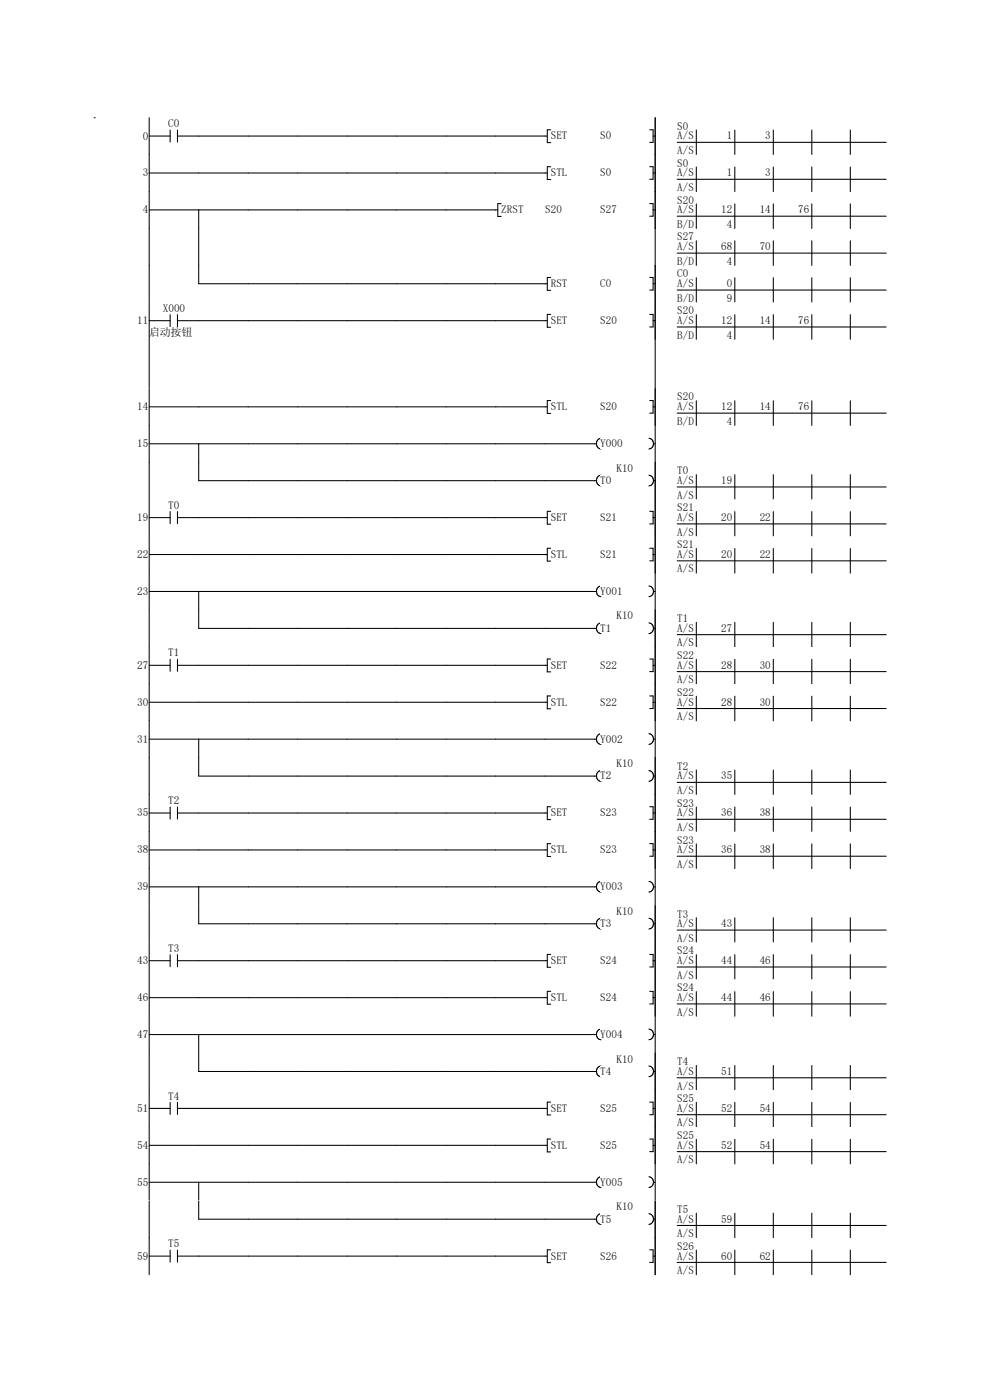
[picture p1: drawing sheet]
<svg xmlns="http://www.w3.org/2000/svg" width="210mm" height="297mm" viewBox="0 0 210 297" stroke-linecap="round" stroke-linejoin="round" font-family="sans-serif">
<path d="M31.6 28.9h4.5M31.6 25v7.8M36.1 27.6v2.5M37.7 28.9h78.4M37.7 27.6v2.5M116.8 27.5h-.7v2.8h.7" fill="none" stroke="#070000" stroke-width=".22"/>
<g fill="#fff">
<path d="M116.8 27.6h3.6v2.3h-3.6z"/>
<path d="M127.3 27.6h2.5v2.3h-2.5z"/>
</g>
<path d="M137.8 27.5h.7v2.7h-.7M138.5 28.9h.5M139 25v7.8M143.7 30.2h44.3M147.7 27.6v5.2M155.9 27.6v5.2M164 27.6v5.2M172.2 27.6v5.2M180.4 27.6v5.2" fill="none" stroke="#070000" stroke-width=".22"/>
<g fill="#fff">
<path d="M143.7 25.5h2.4v2.4h-2.4z"/>
<path d="M143.7 27.6h3.6v2.3h-3.6z"/>
<path d="M143.7 30.7h3.6v2.3h-3.6z"/>
<path d="M148.3 27.6h7.1v2.3h-7.1z"/>
<path d="M156.4 27.6h7.2v2.3h-7.2z"/>
</g>
<path d="M139 25v7.8" fill="none" stroke="#070000" stroke-width=".22"/>
<g fill="#fff">
<path d="M20 32.9h119v7.8h-119z" fill-rule="evenodd"/>
<path d="M139 32.9h49v7.8h-49zM30.3 35.4h1.2v2.4h-1.2z" fill-rule="evenodd"/>
</g>
<path d="M31.6 36.7h84.5M31.6 32.8v7.8M116.8 35.4h-.7v2.7h.7" fill="none" stroke="#070000" stroke-width=".22"/>
<g fill="#fff">
<path d="M116.8 35.4h3.6v2.4h-3.6z"/>
<path d="M127.3 35.4h2.5v2.4h-2.5z"/>
</g>
<path d="M137.8 35.4h.7v2.6h-.7M138.5 36.7h.5M139 32.8v7.8M143.7 38h44.3M147.7 35.4v5.2M155.9 35.4v5.2M164 35.4v5.2M172.2 35.4v5.2M180.4 35.4v5.2" fill="none" stroke="#070000" stroke-width=".22"/>
<g fill="#fff">
<path d="M143.7 33.4h2.4v2.3h-2.4z"/>
<path d="M143.7 35.4h3.6v2.4h-3.6z"/>
<path d="M143.7 38.5h3.6v2.4h-3.6z"/>
<path d="M148.3 35.4h7.1v2.4h-7.1z"/>
<path d="M156.4 35.4h7.2v2.4h-7.2z"/>
</g>
<path d="M139 32.8v7.8" fill="none" stroke="#070000" stroke-width=".22"/>
<path d="M20 40.7h168v7.8h-168z" fill-rule="evenodd" fill="#fff"/>
<path d="M30.3 43.3h1.2v2.3h-1.2z" fill="#fff"/>
<path d="M31.6 44.5h74M31.6 40.6v7.9M42.2 44.5v4M106.3 43.2h-.7v2.7h.7" fill="none" stroke="#070000" stroke-width=".22"/>
<g fill="#fff">
<path d="M106.3 43.3h4.8v2.3h-4.8z"/>
<path d="M115.7 43.3h3.6v2.3h-3.6z"/>
<path d="M127.3 43.3h3.6v2.3h-3.6z"/>
</g>
<path d="M137.8 43.2h.7v2.7h-.7M138.5 44.5h.5M139 40.6v7.9M143.7 45.9h44.3M147.7 43.3v5.2M155.9 43.3v5.2M164 43.3v5.2M172.2 43.3v5.2M180.4 43.3v5.2" fill="none" stroke="#070000" stroke-width=".22"/>
<g fill="#fff">
<path d="M143.7 41.2h3.6v2.3h-3.6z"/>
<path d="M143.7 43.3h3.6v2.3h-3.6z"/>
<path d="M143.7 46.4h3.6v2.3h-3.6z"/>
<path d="M148.3 43.3h7.1v2.3h-7.1z"/>
<path d="M156.4 43.3h7.2v2.3h-7.2z"/>
<path d="M164.6 43.3h7.1v2.3h-7.1z"/>
<path d="M148.3 46.4h7.1v2.3h-7.1z"/>
</g>
<path d="M139 40.6v7.9" fill="none" stroke="#070000" stroke-width=".22"/>
<path d="M139 48.5h44.3v7.8h-44.3z" fill="#fff"/>
<path d="M143.7 53.7h44.3M147.7 51.1v5.2M155.9 51.1v5.2M164 51.1v5.2M172.2 51.1v5.2M180.4 51.1v5.2" fill="none" stroke="#070000" stroke-width=".22"/>
<g fill="#fff">
<path d="M143.7 49h3.6v2.4h-3.6z"/>
<path d="M143.7 51.1h3.6v2.3h-3.6z"/>
<path d="M143.7 54.2h3.6v2.3h-3.6z"/>
<path d="M148.3 51.1h7.1v2.3h-7.1z"/>
<path d="M156.4 51.1h7.2v2.3h-7.2z"/>
<path d="M148.3 54.2h7.1v2.3h-7.1z"/>
</g>
<path d="M20 25h.1M31.6 48.5v7.8M42.2 48.5v7.8M139 48.5v7.8" fill="none" stroke="#070000" stroke-width=".22"/>
<path d="M20 56.3h119v7.9h-119z" fill-rule="evenodd" fill="#fff"/>
<path d="M139 56.3h49v7.9h-49z" fill="#fff"/>
<path d="M31.6 56.3v7.8M42.2 56.3v3.9h73.9M116.8 58.9h-.7v2.7h.7" fill="none" stroke="#070000" stroke-width=".22"/>
<g fill="#fff">
<path d="M116.8 58.9h3.6v2.4h-3.6z"/>
<path d="M127.3 58.9h2.5v2.4h-2.5z"/>
</g>
<path d="M137.8 58.9h.7v2.6h-.7M139 56.3v7.8M147.7 58.9v5.2M155.9 58.9v5.2M164 58.9v5.2M172.2 58.9v5.2M180.4 58.9v5.2M138.5 60.2h.5M143.7 61.5h44.3" fill="none" stroke="#070000" stroke-width=".22"/>
<g fill="#fff">
<path d="M143.7 56.9h2.4v2.3h-2.4z"/>
<path d="M143.7 58.9h3.6v2.4h-3.6z"/>
<path d="M143.7 62h3.6v2.3h-3.6z"/>
<path d="M148.3 58.9h7.1v2.4h-7.1z"/>
<path d="M148.3 62h7.1v2.3h-7.1z"/>
</g>
<path d="M139 56.3v7.8" fill="none" stroke="#070000" stroke-width=".22"/>
<g fill="#fff">
<path d="M20 64.2h119v18.2h-119z" fill-rule="evenodd"/>
<path d="M139 64.2h49v7.8h-49zM29.1 66.8h2.4v2.3h-2.4z" fill-rule="evenodd"/>
</g>
<path d="M34.5 64.1h4.8v2.4h-4.8z" fill="#fff"/>
<path d="M31.6 68h4.5M36.1 66.8v2.5M37.7 68h4.5M37.7 66.8v2.5" fill="none" stroke="#070000" stroke-width=".22"/>
<path d="M31.7 69.4h9.2v2.3h-9.2z" fill="#fff"/>
<path d="M31.6 64.1v18.3M42.2 68h73.9M116.8 66.7h-.7v2.7h.7" fill="none" stroke="#070000" stroke-width=".22"/>
<g fill="#fff">
<path d="M116.8 66.8h3.6v2.3h-3.6z"/>
<path d="M127.3 66.8h3.6v2.3h-3.6z"/>
</g>
<path d="M137.8 66.7h.7v2.7h-.7M138.5 68h.5M139 64.1v18.3M143.7 69.4h44.3M147.7 66.8v5.2M155.9 66.8v5.2M164 66.8v5.2M172.2 66.8v5.2M180.4 66.8v5.2" fill="none" stroke="#070000" stroke-width=".22"/>
<g fill="#fff">
<path d="M143.7 64.7h3.6v2.3h-3.6z"/>
<path d="M143.7 66.8h3.6v2.3h-3.6z"/>
<path d="M143.7 69.8h3.6v2.4h-3.6z"/>
<path d="M148.3 66.8h7.1v2.3h-7.1z"/>
<path d="M156.4 66.8h7.2v2.3h-7.2z"/>
<path d="M164.6 66.8h7.1v2.3h-7.1z"/>
<path d="M148.3 69.8h7.1v2.4h-7.1z"/>
</g>
<path d="M139 64.1v7.9" fill="none" stroke="#070000" stroke-width=".22"/>
<g fill="#fff">
<path d="M20 82.4h119v7.9h-119z" fill-rule="evenodd"/>
<path d="M139 82.4h49v7.9h-49zM29.1 85h2.4v2.4h-2.4z" fill-rule="evenodd"/>
</g>
<path d="M31.6 86.3h84.5M31.6 82.4v7.9M116.8 85h-.7v2.7h.7" fill="none" stroke="#070000" stroke-width=".22"/>
<g fill="#fff">
<path d="M116.8 85h3.6v2.4h-3.6z"/>
<path d="M127.3 85h3.6v2.4h-3.6z"/>
</g>
<path d="M137.8 85h.7v2.6h-.7M138.5 86.3h.5M139 82.4v7.9M143.7 87.6h44.3M147.7 85v5.3M155.9 85v5.3M164 85v5.3M172.2 85v5.3M180.4 85v5.3" fill="none" stroke="#070000" stroke-width=".22"/>
<g fill="#fff">
<path d="M143.7 83h3.6v2.3h-3.6z"/>
<path d="M143.7 85h3.6v2.4h-3.6z"/>
<path d="M143.7 88.1h3.6v2.4h-3.6z"/>
<path d="M148.3 85h7.1v2.4h-7.1z"/>
<path d="M156.4 85h7.2v2.4h-7.2z"/>
<path d="M164.6 85h7.1v2.4h-7.1z"/>
<path d="M148.3 88.1h7.1v2.4h-7.1z"/>
</g>
<path d="M139 82.4v7.9" fill="none" stroke="#070000" stroke-width=".22"/>
<g fill="#fff">
<path d="M20 90.3h106.2v7.8h-106.2z" fill-rule="evenodd"/>
<path d="M126.2 90.3h12.8v7.8h-12.8zM29.1 92.9h2.4v2.3h-2.4z" fill-rule="evenodd"/>
</g>
<path d="M31.6 94.1h94.9M31.6 90.3v7.8M42.2 94.1v4M127.5 93a1.16 1.16 0 0 0-1 1.1 1.16 1.16 0 0 0 1 1.2" fill="none" stroke="#070000" stroke-width=".22"/>
<path d="M127.3 92.9h4.8v2.3h-4.8z" fill="#fff"/>
<path d="M137.7 93a1.15 1.15 0 0 1 1 1.1 1.15 1.15 0 0 1-1 1.2M138.6 94.1h.4M139 90.3v7.8" fill="none" stroke="#070000" stroke-width=".22"/>
<path d="M20 98.1h168v7.9h-168z" fill-rule="evenodd" fill="#fff"/>
<path d="M31.6 98.1v7.8M42.2 98.1v3.9h84.3M127.5 100.8a1.16 1.16 0 0 0-1 1.2 1.16 1.16 0 0 0 1 1.1" fill="none" stroke="#070000" stroke-width=".22"/>
<g fill="#fff">
<path d="M130.8 98.1h3.5v2.3h-3.5z"/>
<path d="M127.3 100.7h2.4v2.3h-2.4z"/>
</g>
<path d="M139 98.1v7.8M137.7 100.8a1.15 1.15 0 0 1 1 1.2 1.15 1.15 0 0 1-1 1.1M138.6 102h.4M143.7 103.3h44.3M147.7 100.7v5.2M155.9 100.7v5.2M164 100.7v5.2M172.2 100.7v5.2M180.4 100.7v5.2" fill="none" stroke="#070000" stroke-width=".22"/>
<g fill="#fff">
<path d="M143.7 98.6h2.4v2.4h-2.4z"/>
<path d="M143.7 100.7h3.6v2.3h-3.6z"/>
<path d="M143.7 103.8h3.6v2.3h-3.6z"/>
<path d="M148.3 100.7h7.1v2.3h-7.1z"/>
</g>
<path d="M139 98.1v7.8" fill="none" stroke="#070000" stroke-width=".22"/>
<g fill="#fff">
<path d="M20 106h119v7.8h-119z" fill-rule="evenodd"/>
<path d="M139 106h49v7.8h-49zM29.1 108.5h2.4v2.4h-2.4z" fill-rule="evenodd"/>
</g>
<path d="M35.7 105.9h2.4v2.3h-2.4z" fill="#fff"/>
<path d="M31.6 109.8h4.5M31.6 105.9v7.9M36.1 108.5v2.6M37.7 109.8h78.4M37.7 108.5v2.6M116.8 108.5h-.7v2.7h.7" fill="none" stroke="#070000" stroke-width=".22"/>
<g fill="#fff">
<path d="M116.8 108.5h3.6v2.4h-3.6z"/>
<path d="M127.3 108.5h3.6v2.4h-3.6z"/>
</g>
<path d="M137.8 108.5h.7v2.6h-.7M138.5 109.8h.5M139 105.9v7.9M143.7 111.1h44.3M147.7 108.5v5.3M155.9 108.5v5.3M164 108.5v5.3M172.2 108.5v5.3M180.4 108.5v5.3" fill="none" stroke="#070000" stroke-width=".22"/>
<g fill="#fff">
<path d="M143.7 106.5h3.6v2.3h-3.6z"/>
<path d="M143.7 108.5h3.6v2.4h-3.6z"/>
<path d="M143.7 111.6h3.6v2.4h-3.6z"/>
<path d="M148.3 108.5h7.1v2.4h-7.1z"/>
<path d="M156.4 108.5h7.2v2.4h-7.2z"/>
</g>
<path d="M139 105.9v7.9" fill="none" stroke="#070000" stroke-width=".22"/>
<g fill="#fff">
<path d="M20 113.8h119v7.8h-119z" fill-rule="evenodd"/>
<path d="M139 113.8h49v7.8h-49zM29.1 116.4h2.4v2.3h-2.4z" fill-rule="evenodd"/>
</g>
<path d="M31.6 117.6h84.5M31.6 113.8v7.8M116.8 116.3h-.7v2.7h.7" fill="none" stroke="#070000" stroke-width=".22"/>
<g fill="#fff">
<path d="M116.8 116.4h3.6v2.3h-3.6z"/>
<path d="M127.3 116.4h3.6v2.3h-3.6z"/>
</g>
<path d="M137.8 116.3h.7v2.7h-.7M138.5 117.6h.5M139 113.8v7.8M143.7 119h44.3M147.7 116.4v5.2M155.9 116.4v5.2M164 116.4v5.2M172.2 116.4v5.2M180.4 116.4v5.2" fill="none" stroke="#070000" stroke-width=".22"/>
<g fill="#fff">
<path d="M143.7 114.3h3.6v2.3h-3.6z"/>
<path d="M143.7 116.4h3.6v2.3h-3.6z"/>
<path d="M143.7 119.5h3.6v2.3h-3.6z"/>
<path d="M148.3 116.4h7.1v2.3h-7.1z"/>
<path d="M156.4 116.4h7.2v2.3h-7.2z"/>
</g>
<path d="M139 113.8v7.8" fill="none" stroke="#070000" stroke-width=".22"/>
<g fill="#fff">
<path d="M20 121.6h106.2v7.9h-106.2z" fill-rule="evenodd"/>
<path d="M126.2 121.6h12.8v7.9h-12.8zM29.1 124.2h2.4v2.3h-2.4z" fill-rule="evenodd"/>
</g>
<path d="M31.6 125.5h94.9M31.6 121.6v7.8M42.2 125.5v3.9M127.5 124.3a1.16 1.16 0 0 0-1 1.2 1.16 1.16 0 0 0 1 1.1" fill="none" stroke="#070000" stroke-width=".22"/>
<path d="M127.3 124.2h4.8v2.3h-4.8z" fill="#fff"/>
<path d="M137.7 124.3a1.15 1.15 0 0 1 1 1.2 1.15 1.15 0 0 1-1 1.1M138.6 125.5h.4M139 121.6v7.8" fill="none" stroke="#070000" stroke-width=".22"/>
<path d="M20 129.5h168v7.8h-168z" fill-rule="evenodd" fill="#fff"/>
<path d="M31.6 129.4v7.9M42.2 129.4v3.9h84.3M127.5 132.1a1.16 1.16 0 0 0-1 1.2 1.16 1.16 0 0 0 1 1.1" fill="none" stroke="#070000" stroke-width=".22"/>
<g fill="#fff">
<path d="M130.8 129.4h3.5v2.3h-3.5z"/>
<path d="M127.3 132h2.4v2.4h-2.4z"/>
</g>
<path d="M137.7 132.1a1.15 1.15 0 0 1 1 1.2 1.15 1.15 0 0 1-1 1.1M138.6 133.3h.4M139 129.4v7.9M143.7 134.6h44.3M147.7 132v5.3M155.9 132v5.3M164 132v5.3M172.2 132v5.3M180.4 132v5.3" fill="none" stroke="#070000" stroke-width=".22"/>
<g fill="#fff">
<path d="M143.7 130h2.4v2.3h-2.4z"/>
<path d="M143.7 132h3.6v2.4h-3.6z"/>
<path d="M143.7 135.1h3.6v2.4h-3.6z"/>
<path d="M148.3 132h7.1v2.4h-7.1z"/>
</g>
<path d="M139 129.4v7.9" fill="none" stroke="#070000" stroke-width=".22"/>
<g fill="#fff">
<path d="M20 137.3h119v7.8h-119z" fill-rule="evenodd"/>
<path d="M139 137.3h49v7.8h-49zM29.1 139.9h2.4v2.3h-2.4z" fill-rule="evenodd"/>
</g>
<path d="M35.7 137.2h2.4v2.4h-2.4z" fill="#fff"/>
<path d="M31.6 137.3v7.8M36.1 139.9v2.5M37.7 139.9v2.5M116.8 139.8h-.7v2.7h.7M31.6 141.1h4.5M37.7 141.1h78.4" fill="none" stroke="#070000" stroke-width=".22"/>
<g fill="#fff">
<path d="M116.8 139.9h3.6v2.3h-3.6z"/>
<path d="M127.3 139.9h3.6v2.3h-3.6z"/>
</g>
<path d="M137.8 139.8h.7v2.7h-.7M139 137.3v7.8M147.7 139.9v5.2M155.9 139.9v5.2M164 139.9v5.2M172.2 139.9v5.2M180.4 139.9v5.2M138.5 141.1h.5M143.7 142.5h44.3" fill="none" stroke="#070000" stroke-width=".22"/>
<g fill="#fff">
<path d="M143.7 137.8h3.6v2.3h-3.6z"/>
<path d="M143.7 139.9h3.6v2.3h-3.6z"/>
<path d="M143.7 143h3.6v2.3h-3.6z"/>
<path d="M148.3 139.9h7.1v2.3h-7.1z"/>
<path d="M156.4 139.9h7.2v2.3h-7.2z"/>
</g>
<path d="M139 137.3v7.8" fill="none" stroke="#070000" stroke-width=".22"/>
<g fill="#fff">
<path d="M20 145.1h119v7.9h-119z" fill-rule="evenodd"/>
<path d="M139 145.1h49v7.9h-49zM29.1 147.7h2.4v2.3h-2.4z" fill-rule="evenodd"/>
</g>
<path d="M31.6 149h84.5M31.6 145.1v7.8M116.8 147.6h-.7v2.8h.7" fill="none" stroke="#070000" stroke-width=".22"/>
<g fill="#fff">
<path d="M116.8 147.7h3.6v2.3h-3.6z"/>
<path d="M127.3 147.7h3.6v2.3h-3.6z"/>
</g>
<path d="M137.8 147.6h.7v2.7h-.7M138.5 149h.5M139 145.1v7.8M143.7 150.3h44.3M147.7 147.7v5.2M155.9 147.7v5.2M164 147.7v5.2M172.2 147.7v5.2M180.4 147.7v5.2" fill="none" stroke="#070000" stroke-width=".22"/>
<g fill="#fff">
<path d="M143.7 145.7h3.6v2.3h-3.6z"/>
<path d="M143.7 147.7h3.6v2.3h-3.6z"/>
<path d="M143.7 150.8h3.6v2.4h-3.6z"/>
<path d="M148.3 147.7h7.1v2.3h-7.1z"/>
<path d="M156.4 147.7h7.2v2.3h-7.2z"/>
</g>
<path d="M139 145.1v7.8" fill="none" stroke="#070000" stroke-width=".22"/>
<g fill="#fff">
<path d="M20 153h106.2v7.8h-106.2z" fill-rule="evenodd"/>
<path d="M126.2 153h12.8v7.8h-12.8zM29.1 155.5h2.4v2.4h-2.4z" fill-rule="evenodd"/>
</g>
<path d="M31.6 156.8h94.9M31.6 152.9v7.9M42.2 156.8v4M127.5 155.6a1.16 1.16 0 0 0-1 1.2 1.16 1.16 0 0 0 1 1.1" fill="none" stroke="#070000" stroke-width=".22"/>
<path d="M127.3 155.5h4.8v2.4h-4.8z" fill="#fff"/>
<path d="M137.7 155.6a1.15 1.15 0 0 1 1 1.2 1.15 1.15 0 0 1-1 1.1M138.6 156.8h.4M139 152.9v7.9" fill="none" stroke="#070000" stroke-width=".22"/>
<path d="M20 160.8h168v7.8h-168z" fill-rule="evenodd" fill="#fff"/>
<path d="M31.6 160.8v7.8M42.2 160.8v3.8h84.3M127.5 163.5a1.16 1.16 0 0 0-1 1.1 1.16 1.16 0 0 0 1 1.2" fill="none" stroke="#070000" stroke-width=".22"/>
<g fill="#fff">
<path d="M130.8 160.7h3.5v2.4h-3.5z"/>
<path d="M127.3 163.4h2.4v2.3h-2.4z"/>
</g>
<path d="M137.7 163.5a1.15 1.15 0 0 1 1 1.1 1.15 1.15 0 0 1-1 1.2M138.6 164.6h.4M139 160.8v7.8M143.7 166h44.3M147.7 163.4v5.2M155.9 163.4v5.2M164 163.4v5.2M172.2 163.4v5.2M180.4 163.4v5.2" fill="none" stroke="#070000" stroke-width=".22"/>
<g fill="#fff">
<path d="M143.7 161.3h2.4v2.4h-2.4z"/>
<path d="M143.7 163.4h3.6v2.3h-3.6z"/>
<path d="M143.7 166.5h3.6v2.3h-3.6z"/>
<path d="M148.3 163.4h7.1v2.3h-7.1z"/>
</g>
<path d="M139 160.8v7.8" fill="none" stroke="#070000" stroke-width=".22"/>
<g fill="#fff">
<path d="M20 168.6h119v7.8h-119z" fill-rule="evenodd"/>
<path d="M139 168.6h49v7.8h-49zM29.1 171.2h2.4v2.3h-2.4z" fill-rule="evenodd"/>
</g>
<path d="M35.7 168.6h2.4v2.3h-2.4z" fill="#fff"/>
<path d="M31.6 172.5h4.5M31.6 168.6v7.8M36.1 171.2v2.6M37.7 172.5h78.4M37.7 171.2v2.6M116.8 171.1h-.7v2.8h.7" fill="none" stroke="#070000" stroke-width=".22"/>
<g fill="#fff">
<path d="M116.8 171.2h3.6v2.3h-3.6z"/>
<path d="M127.3 171.2h3.6v2.3h-3.6z"/>
</g>
<path d="M137.8 171.1h.7v2.7h-.7M138.5 172.5h.5M139 168.6v7.8M143.7 173.8h44.3M147.7 171.2v5.2M155.9 171.2v5.2M164 171.2v5.2M172.2 171.2v5.2M180.4 171.2v5.2" fill="none" stroke="#070000" stroke-width=".22"/>
<g fill="#fff">
<path d="M143.7 169.2h3.6v2.3h-3.6z"/>
<path d="M143.7 171.2h3.6v2.3h-3.6z"/>
<path d="M143.7 174.3h3.6v2.4h-3.6z"/>
<path d="M148.3 171.2h7.1v2.3h-7.1z"/>
<path d="M156.4 171.2h7.2v2.3h-7.2z"/>
</g>
<path d="M139 168.6v7.8" fill="none" stroke="#070000" stroke-width=".22"/>
<g fill="#fff">
<path d="M20 176.4h119v7.9h-119z" fill-rule="evenodd"/>
<path d="M139 176.4h49v7.9h-49zM29.1 179h2.4v2.4h-2.4z" fill-rule="evenodd"/>
</g>
<path d="M31.6 176.4v7.9M116.8 179h-.7v2.7h.7M31.6 180.3h84.5" fill="none" stroke="#070000" stroke-width=".22"/>
<g fill="#fff">
<path d="M116.8 179h3.6v2.4h-3.6z"/>
<path d="M127.3 179h3.6v2.4h-3.6z"/>
</g>
<path d="M137.8 179h.7v2.6h-.7M139 176.4v7.9M147.7 179v5.3M155.9 179v5.3M164 179v5.3M172.2 179v5.3M180.4 179v5.3M138.5 180.3h.5M143.7 181.6h44.3" fill="none" stroke="#070000" stroke-width=".22"/>
<g fill="#fff">
<path d="M143.7 177h3.6v2.3h-3.6z"/>
<path d="M143.7 179h3.6v2.4h-3.6z"/>
<path d="M143.7 182.2h3.6v2.3h-3.6z"/>
<path d="M148.3 179h7.1v2.4h-7.1z"/>
<path d="M156.4 179h7.2v2.4h-7.2z"/>
</g>
<path d="M139 176.4v7.9" fill="none" stroke="#070000" stroke-width=".22"/>
<g fill="#fff">
<path d="M20 184.3h106.2v7.8h-106.2z" fill-rule="evenodd"/>
<path d="M126.2 184.3h12.8v7.8h-12.8zM29.1 186.9h2.4v2.3h-2.4z" fill-rule="evenodd"/>
</g>
<path d="M31.6 188.2h94.9M31.6 184.3v7.8M42.2 188.2v3.9M127.5 187a1.15 1.15 0 0 0-1 1.1 1.15 1.15 0 0 0 1 1.2" fill="none" stroke="#070000" stroke-width=".22"/>
<path d="M127.3 186.9h4.8v2.3h-4.8z" fill="#fff"/>
<path d="M137.7 187a1.15 1.15 0 0 1 1 1.1 1.15 1.15 0 0 1-1 1.2M138.6 188.2h.4M139 184.3v7.8" fill="none" stroke="#070000" stroke-width=".22"/>
<path d="M20 192.1h168v7.8h-168z" fill-rule="evenodd" fill="#fff"/>
<path d="M31.6 192.1v7.8M42.2 192.1v3.9h84.3M127.5 194.8a1.16 1.16 0 0 0-1 1.2 1.16 1.16 0 0 0 1 1.1" fill="none" stroke="#070000" stroke-width=".22"/>
<g fill="#fff">
<path d="M130.8 192.1h3.5v2.3h-3.5z"/>
<path d="M127.3 194.7h2.4v2.3h-2.4z"/>
</g>
<path d="M137.7 194.8a1.15 1.15 0 0 1 1 1.2 1.15 1.15 0 0 1-1 1.1M138.6 196h.4M139 192.1v7.8M143.7 197.3h44.3M147.7 194.7v5.2M155.9 194.7v5.2M164 194.7v5.2M172.2 194.7v5.2M180.4 194.7v5.2" fill="none" stroke="#070000" stroke-width=".22"/>
<g fill="#fff">
<path d="M143.7 192.7h2.4v2.3h-2.4z"/>
<path d="M143.7 194.7h3.6v2.3h-3.6z"/>
<path d="M143.7 197.8h3.6v2.4h-3.6z"/>
<path d="M148.3 194.7h7.1v2.3h-7.1z"/>
</g>
<path d="M139 192.1v7.8" fill="none" stroke="#070000" stroke-width=".22"/>
<g fill="#fff">
<path d="M20 199.9h119v7.9h-119z" fill-rule="evenodd"/>
<path d="M139 199.9h49v7.9h-49zM29.1 202.5h2.4v2.4h-2.4z" fill-rule="evenodd"/>
</g>
<path d="M35.7 199.9h2.4v2.4h-2.4z" fill="#fff"/>
<path d="M31.6 199.9v7.9M31.6 203.8h4.5M36.1 202.5v2.6M37.7 203.8h78.4M37.7 202.5v2.6M116.8 202.5h-.7v2.7h.7" fill="none" stroke="#070000" stroke-width=".22"/>
<g fill="#fff">
<path d="M116.8 202.5h3.6v2.4h-3.6z"/>
<path d="M127.3 202.5h3.6v2.4h-3.6z"/>
</g>
<path d="M139 199.9v7.9M137.8 202.5h.7v2.6h-.7M138.5 203.8h.5M143.7 205.1h44.3M147.7 202.5v5.3M155.9 202.5v5.3M164 202.5v5.3M172.2 202.5v5.3M180.4 202.5v5.3" fill="none" stroke="#070000" stroke-width=".22"/>
<g fill="#fff">
<path d="M143.7 200.5h3.6v2.3h-3.6z"/>
<path d="M143.7 202.5h3.6v2.4h-3.6z"/>
<path d="M143.7 205.7h3.6v2.3h-3.6z"/>
<path d="M148.3 202.5h7.1v2.4h-7.1z"/>
<path d="M156.4 202.5h7.2v2.4h-7.2z"/>
</g>
<path d="M139 199.9v7.9" fill="none" stroke="#070000" stroke-width=".22"/>
<g fill="#fff">
<path d="M20 207.8h119v7.8h-119z" fill-rule="evenodd"/>
<path d="M139 207.8h49v7.8h-49zM29.1 210.4h2.4v2.3h-2.4z" fill-rule="evenodd"/>
</g>
<path d="M31.6 211.7h84.5M31.6 207.8v7.8M116.8 210.3h-.7v2.7h.7" fill="none" stroke="#070000" stroke-width=".22"/>
<g fill="#fff">
<path d="M116.8 210.4h3.6v2.3h-3.6z"/>
<path d="M127.3 210.4h3.6v2.3h-3.6z"/>
</g>
<path d="M137.8 210.3h.7v2.7h-.7M138.5 211.7h.5M139 207.8v7.8M143.7 213h44.3M147.7 210.4v5.2M155.9 210.4v5.2M164 210.4v5.2M172.2 210.4v5.2M180.4 210.4v5.2" fill="none" stroke="#070000" stroke-width=".22"/>
<g fill="#fff">
<path d="M143.7 208.3h3.6v2.4h-3.6z"/>
<path d="M143.7 210.4h3.6v2.3h-3.6z"/>
<path d="M143.7 213.5h3.6v2.3h-3.6z"/>
<path d="M148.3 210.4h7.1v2.3h-7.1z"/>
<path d="M156.4 210.4h7.2v2.3h-7.2z"/>
</g>
<path d="M139 207.8v7.8" fill="none" stroke="#070000" stroke-width=".22"/>
<g fill="#fff">
<path d="M20 215.6h106.2v7.8h-106.2z" fill-rule="evenodd"/>
<path d="M126.2 215.6h12.8v7.8h-12.8zM29.1 218.2h2.4v2.3h-2.4z" fill-rule="evenodd"/>
</g>
<path d="M31.6 219.5h94.9M31.6 215.6v7.8M42.2 219.5v3.9M127.5 218.3a1.16 1.16 0 0 0-1 1.2 1.16 1.16 0 0 0 1 1.1" fill="none" stroke="#070000" stroke-width=".22"/>
<path d="M127.3 218.2h4.8v2.3h-4.8z" fill="#fff"/>
<path d="M137.7 218.3a1.15 1.15 0 0 1 1 1.2 1.15 1.15 0 0 1-1 1.1M138.6 219.5h.4M139 215.6v7.8" fill="none" stroke="#070000" stroke-width=".22"/>
<path d="M20 223.4h168v7.9h-168z" fill-rule="evenodd" fill="#fff"/>
<path d="M31.6 223.4v7.9M42.2 223.4v3.9h84.3M127.5 226.1a1.16 1.16 0 0 0-1 1.2 1.16 1.16 0 0 0 1 1.1" fill="none" stroke="#070000" stroke-width=".22"/>
<g fill="#fff">
<path d="M130.8 223.4h3.5v2.4h-3.5z"/>
<path d="M127.3 226.1h2.4v2.3h-2.4z"/>
</g>
<path d="M137.7 226.1a1.15 1.15 0 0 1 1 1.2 1.15 1.15 0 0 1-1 1.1M138.6 227.3h.4M139 223.4v7.9M143.7 228.7h44.3M147.7 226v5.3M155.9 226v5.3M164 226v5.3M172.2 226v5.3M180.4 226v5.3" fill="none" stroke="#070000" stroke-width=".22"/>
<g fill="#fff">
<path d="M143.7 224h2.4v2.3h-2.4z"/>
<path d="M143.7 226.1h3.6v2.3h-3.6z"/>
<path d="M143.7 229.2h3.6v2.3h-3.6z"/>
<path d="M148.3 226.1h7.1v2.3h-7.1z"/>
</g>
<path d="M139 223.4v7.9" fill="none" stroke="#070000" stroke-width=".22"/>
<g fill="#fff">
<path d="M20 231.3h119v7.8h-119z" fill-rule="evenodd"/>
<path d="M139 231.3h49v7.8h-49zM29.1 233.9h2.4v2.3h-2.4z" fill-rule="evenodd"/>
</g>
<path d="M35.7 231.3h2.4v2.3h-2.4z" fill="#fff"/>
<path d="M31.6 235.2h4.5M31.6 231.3v7.8M36.1 233.9v2.5M37.7 235.2h78.4M37.7 233.9v2.5M116.8 233.8h-.7v2.7h.7" fill="none" stroke="#070000" stroke-width=".22"/>
<g fill="#fff">
<path d="M116.8 233.9h3.6v2.3h-3.6z"/>
<path d="M127.3 233.9h3.6v2.3h-3.6z"/>
</g>
<path d="M137.8 233.8h.7v2.7h-.7M138.5 235.2h.5M139 231.3v7.8M143.7 236.5h44.3M147.7 233.9v5.2M155.9 233.9v5.2M164 233.9v5.2M172.2 233.9v5.2M180.4 233.9v5.2" fill="none" stroke="#070000" stroke-width=".22"/>
<g fill="#fff">
<path d="M143.7 231.8h3.6v2.3h-3.6z"/>
<path d="M143.7 233.9h3.6v2.3h-3.6z"/>
<path d="M143.7 237h3.6v2.3h-3.6z"/>
<path d="M148.3 233.9h7.1v2.3h-7.1z"/>
<path d="M156.4 233.9h7.2v2.3h-7.2z"/>
</g>
<path d="M139 231.3v7.8" fill="none" stroke="#070000" stroke-width=".22"/>
<g fill="#fff">
<path d="M20 239.1h119v7.8h-119z" fill-rule="evenodd"/>
<path d="M139 239.1h49v7.8h-49zM29.1 241.7h2.4v2.4h-2.4z" fill-rule="evenodd"/>
</g>
<path d="M31.6 239.1v7.8M31.6 243h84.5M116.8 241.7h-.7v2.7h.7" fill="none" stroke="#070000" stroke-width=".22"/>
<g fill="#fff">
<path d="M116.8 241.7h3.6v2.4h-3.6z"/>
<path d="M127.3 241.7h3.6v2.4h-3.6z"/>
</g>
<path d="M139 239.1v7.8M137.8 241.7h.7v2.6h-.7M138.5 243h.5M143.7 244.3h44.3M147.7 241.7v5.2M155.9 241.7v5.2M164 241.7v5.2M172.2 241.7v5.2M180.4 241.7v5.2" fill="none" stroke="#070000" stroke-width=".22"/>
<g fill="#fff">
<path d="M143.7 239.6h3.6v2.4h-3.6z"/>
<path d="M143.7 241.7h3.6v2.4h-3.6z"/>
<path d="M143.7 244.8h3.6v2.3h-3.6z"/>
<path d="M148.3 241.7h7.1v2.4h-7.1z"/>
<path d="M156.4 241.7h7.2v2.4h-7.2z"/>
</g>
<path d="M139 239.1v7.8" fill="none" stroke="#070000" stroke-width=".22"/>
<g fill="#fff">
<path d="M20 246.9h106.2v7.9h-106.2z" fill-rule="evenodd"/>
<path d="M126.2 246.9h12.8v7.9h-12.8zM29.1 249.6h2.4v2.3h-2.4z" fill-rule="evenodd"/>
</g>
<path d="M31.6 250.8h94.9M31.6 246.9v7.9M42.2 250.8v4M127.5 249.7a1.16 1.16 0 0 0-1 1.1 1.16 1.16 0 0 0 1 1.1" fill="none" stroke="#070000" stroke-width=".22"/>
<path d="M127.3 249.6h4.8v2.3h-4.8z" fill="#fff"/>
<path d="M137.7 249.7a1.15 1.15 0 0 1 1 1.1 1.15 1.15 0 0 1-1 1.1M138.6 250.8h.4M139 246.9v7.9" fill="none" stroke="#070000" stroke-width=".22"/>
<path d="M20 254.8h168v7.8h-168z" fill-rule="evenodd" fill="#fff"/>
<path d="M31.6 254.8v7.8M42.2 254.8v3.9h84.3M127.5 257.5a1.16 1.16 0 0 0-1 1.1 1.16 1.16 0 0 0 1 1.2" fill="none" stroke="#070000" stroke-width=".22"/>
<g fill="#fff">
<path d="M130.8 254.8h3.5v2.3h-3.5z"/>
<path d="M127.3 257.4h2.4v2.3h-2.4z"/>
</g>
<path d="M137.7 257.5a1.15 1.15 0 0 1 1 1.1 1.15 1.15 0 0 1-1 1.2M138.6 258.7h.4M139 254.8v7.8M143.7 260h44.3M147.7 257.4v5.2M155.9 257.4v5.2M164 257.4v5.2M172.2 257.4v5.2M180.4 257.4v5.2" fill="none" stroke="#070000" stroke-width=".22"/>
<g fill="#fff">
<path d="M143.7 255.3h2.4v2.3h-2.4z"/>
<path d="M143.7 257.4h3.6v2.3h-3.6z"/>
<path d="M143.7 260.5h3.6v2.3h-3.6z"/>
<path d="M148.3 257.4h7.1v2.3h-7.1z"/>
</g>
<path d="M139 254.8v7.8" fill="none" stroke="#070000" stroke-width=".22"/>
<g fill="#fff">
<path d="M20 262.6h119v7.9h-119z" fill-rule="evenodd"/>
<path d="M139 262.6h49v7.9h-49zM29.1 265.2h2.4v2.3h-2.4z" fill-rule="evenodd"/>
</g>
<path d="M35.7 262.6h2.4v2.3h-2.4z" fill="#fff"/>
<path d="M31.6 266.5h4.5M31.6 262.6v7.8M36.1 265.2v2.6M37.7 266.5h78.4M37.7 265.2v2.6M116.8 265.2h-.7v2.7h.7" fill="none" stroke="#070000" stroke-width=".22"/>
<g fill="#fff">
<path d="M116.8 265.2h3.6v2.3h-3.6z"/>
<path d="M127.3 265.2h3.6v2.3h-3.6z"/>
</g>
<path d="M137.8 265.2h.7v2.6h-.7M138.5 266.5h.5M139 262.6v7.8M143.7 267.8h44.3M147.7 265.2v5.2M155.9 265.2v5.2M164 265.2v5.2M172.2 265.2v5.2M180.4 265.2v5.2" fill="none" stroke="#070000" stroke-width=".22"/>
<g fill="#fff">
<path d="M143.7 263.1h3.6v2.4h-3.6z"/>
<path d="M143.7 265.2h3.6v2.3h-3.6z"/>
<path d="M143.7 268.3h3.6v2.3h-3.6z"/>
<path d="M148.3 265.2h7.1v2.3h-7.1z"/>
<path d="M156.4 265.2h7.2v2.3h-7.2z"/>
</g>
<path d="M139 262.6v7.8" fill="none" stroke="#070000" stroke-width=".22"/>
<g font-size="2.3">
<text x="30.3" y="29.6">0</text>
<text x="35.7" y="27">C0</text>
<text x="116.8" y="29.6">SET</text>
<text x="127.3" y="29.6">S0</text>
<text x="143.7" y="27.5">S0</text>
<text x="143.7" y="29.6">A/S</text>
<text x="154.2" y="29.6">1</text>
<text x="162.3" y="29.6">3</text>
<text x="143.7" y="32.7">A/S</text>
<text x="143.7" y="35.3">S0</text>
<text x="30.3" y="37.4">3</text>
<text x="116.8" y="37.4">STL</text>
<text x="127.3" y="37.4">S0</text>
<text x="143.7" y="37.4">A/S</text>
<text x="143.7" y="40.5">A/S</text>
<text x="154.2" y="37.4">1</text>
<text x="162.3" y="37.4">3</text>
<text x="30.3" y="45.3">4</text>
<text x="106.3" y="45.3">ZRST</text>
<text x="115.7" y="45.3">S20</text>
<text x="127.3" y="45.3">S27</text>
<text x="143.7" y="43.2">S20</text>
<text x="143.7" y="45.3">A/S</text>
<text x="153" y="45.3">12</text>
<text x="161.2" y="45.3">14</text>
<text x="169.3" y="45.3">76</text>
<text x="143.7" y="48.3">B/D</text>
<text x="143.7" y="51">S27</text>
<text x="143.7" y="53.1">A/S</text>
<text x="153" y="53.1">68</text>
<text x="154.2" y="48.3">4</text>
<text x="161.2" y="53.1">70</text>
<text x="143.7" y="56.2">B/D</text>
<text x="143.7" y="58.8">C0</text>
<text x="154.2" y="56.2">4</text>
<text x="116.8" y="60.9">RST</text>
<text x="127.3" y="60.9">C0</text>
<text x="143.7" y="60.9">A/S</text>
<text x="143.7" y="64">B/D</text>
<text x="154.2" y="60.9">0</text>
<text x="154.2" y="64">9</text>
<text x="29.1" y="68.7">11</text>
<text x="31.7" y="71.4">启动按钮</text>
<text x="34.5" y="66.1">X000</text>
<text x="116.8" y="68.7">SET</text>
<text x="127.3" y="68.7">S20</text>
<text x="143.7" y="66.7">S20</text>
<text x="143.7" y="68.7">A/S</text>
<text x="143.7" y="71.8">B/D</text>
<text x="153" y="68.7">12</text>
<text x="154.2" y="71.8">4</text>
<text x="161.2" y="68.7">14</text>
<text x="169.3" y="68.7">76</text>
<text x="29.1" y="87">14</text>
<text x="116.8" y="87">STL</text>
<text x="127.3" y="87">S20</text>
<text x="143.7" y="85">S20</text>
<text x="143.7" y="87">A/S</text>
<text x="153" y="87">12</text>
<text x="161.2" y="87">14</text>
<text x="169.3" y="87">76</text>
<text x="29.1" y="94.9">15</text>
<text x="127.3" y="94.9">Y000</text>
<text x="143.7" y="90.1">B/D</text>
<text x="154.2" y="90.1">4</text>
<text x="130.8" y="100.1">K10</text>
<text x="143.7" y="100.6">T0</text>
<text x="35.7" y="107.9">T0</text>
<text x="127.3" y="102.7">T0</text>
<text x="143.7" y="102.7">A/S</text>
<text x="143.7" y="105.8">A/S</text>
<text x="153" y="102.7">19</text>
<text x="29.1" y="110.5">19</text>
<text x="116.8" y="110.5">SET</text>
<text x="127.3" y="110.5">S21</text>
<text x="143.7" y="108.5">S21</text>
<text x="143.7" y="110.5">A/S</text>
<text x="143.7" y="113.6">A/S</text>
<text x="153" y="110.5">20</text>
<text x="161.2" y="110.5">22</text>
<text x="29.1" y="118.4">22</text>
<text x="116.8" y="118.4">STL</text>
<text x="127.3" y="118.4">S21</text>
<text x="143.7" y="116.3">S21</text>
<text x="143.7" y="118.4">A/S</text>
<text x="153" y="118.4">20</text>
<text x="161.2" y="118.4">22</text>
<text x="143.7" y="121.5">A/S</text>
<text x="29.1" y="126.2">23</text>
<text x="127.3" y="126.2">Y001</text>
<text x="130.8" y="131.4">K10</text>
<text x="143.7" y="132">T1</text>
<text x="127.3" y="134">T1</text>
<text x="143.7" y="134">A/S</text>
<text x="143.7" y="137.1">A/S</text>
<text x="153" y="134">27</text>
<text x="29.1" y="141.9">27</text>
<text x="35.7" y="139.2">T1</text>
<text x="116.8" y="141.9">SET</text>
<text x="127.3" y="141.9">S22</text>
<text x="143.7" y="139.8">S22</text>
<text x="143.7" y="141.9">A/S</text>
<text x="153" y="141.9">28</text>
<text x="161.2" y="141.9">30</text>
<text x="29.1" y="149.7">30</text>
<text x="116.8" y="149.7">STL</text>
<text x="127.3" y="149.7">S22</text>
<text x="143.7" y="145">A/S</text>
<text x="143.7" y="147.7">S22</text>
<text x="143.7" y="149.7">A/S</text>
<text x="153" y="149.7">28</text>
<text x="161.2" y="149.7">30</text>
<text x="143.7" y="152.8">A/S</text>
<text x="29.1" y="157.5">31</text>
<text x="127.3" y="157.5">Y002</text>
<text x="127.3" y="165.4">T2</text>
<text x="130.8" y="162.7">K10</text>
<text x="143.7" y="163.3">T2</text>
<text x="143.7" y="165.4">A/S</text>
<text x="153" y="165.4">35</text>
<text x="29.1" y="173.2">35</text>
<text x="35.7" y="170.6">T2</text>
<text x="116.8" y="173.2">SET</text>
<text x="127.3" y="173.2">S23</text>
<text x="143.7" y="168.5">A/S</text>
<text x="143.7" y="171.2">S23</text>
<text x="143.7" y="173.2">A/S</text>
<text x="153" y="173.2">36</text>
<text x="161.2" y="173.2">38</text>
<text x="143.7" y="176.3">A/S</text>
<text x="143.7" y="179">S23</text>
<text x="29.1" y="181">38</text>
<text x="116.8" y="181">STL</text>
<text x="127.3" y="181">S23</text>
<text x="143.7" y="181">A/S</text>
<text x="143.7" y="184.2">A/S</text>
<text x="153" y="181">36</text>
<text x="161.2" y="181">38</text>
<text x="29.1" y="188.8">39</text>
<text x="127.3" y="188.8">Y003</text>
<text x="127.3" y="196.7">T3</text>
<text x="130.8" y="194.1">K10</text>
<text x="143.7" y="194.6">T3</text>
<text x="143.7" y="196.7">A/S</text>
<text x="153" y="196.7">43</text>
<text x="35.7" y="201.9">T3</text>
<text x="143.7" y="199.8">A/S</text>
<text x="143.7" y="202.5">S24</text>
<text x="29.1" y="204.5">43</text>
<text x="116.8" y="204.5">SET</text>
<text x="127.3" y="204.5">S24</text>
<text x="143.7" y="204.5">A/S</text>
<text x="143.7" y="207.6">A/S</text>
<text x="153" y="204.5">44</text>
<text x="161.2" y="204.5">46</text>
<text x="29.1" y="212.3">46</text>
<text x="116.8" y="212.3">STL</text>
<text x="127.3" y="212.3">S24</text>
<text x="143.7" y="210.3">S24</text>
<text x="143.7" y="212.3">A/S</text>
<text x="143.7" y="215.5">A/S</text>
<text x="153" y="212.3">44</text>
<text x="161.2" y="212.3">46</text>
<text x="29.1" y="220.2">47</text>
<text x="127.3" y="220.2">Y004</text>
<text x="130.8" y="225.4">K10</text>
<text x="143.7" y="226">T4</text>
<text x="35.7" y="233.3">T4</text>
<text x="127.3" y="228">T4</text>
<text x="143.7" y="228">A/S</text>
<text x="143.7" y="231.1">A/S</text>
<text x="143.7" y="233.8">S25</text>
<text x="153" y="228">51</text>
<text x="29.1" y="235.9">51</text>
<text x="116.8" y="235.9">SET</text>
<text x="127.3" y="235.9">S25</text>
<text x="143.7" y="235.9">A/S</text>
<text x="143.7" y="239">A/S</text>
<text x="153" y="235.9">52</text>
<text x="161.2" y="235.9">54</text>
<text x="29.1" y="243.7">54</text>
<text x="116.8" y="243.7">STL</text>
<text x="127.3" y="243.7">S25</text>
<text x="143.7" y="241.6">S25</text>
<text x="143.7" y="243.7">A/S</text>
<text x="153" y="243.7">52</text>
<text x="161.2" y="243.7">54</text>
<text x="29.1" y="251.5">55</text>
<text x="127.3" y="251.5">Y005</text>
<text x="143.7" y="246.8">A/S</text>
<text x="130.8" y="256.8">K10</text>
<text x="143.7" y="257.3">T5</text>
<text x="127.3" y="259.4">T5</text>
<text x="143.7" y="259.4">A/S</text>
<text x="143.7" y="262.5">A/S</text>
<text x="153" y="259.4">59</text>
<text x="29.1" y="267.2">59</text>
<text x="35.7" y="264.6">T5</text>
<text x="116.8" y="267.2">SET</text>
<text x="127.3" y="267.2">S26</text>
<text x="143.7" y="265.1">S26</text>
<text x="143.7" y="267.2">A/S</text>
<text x="153" y="267.2">60</text>
<text x="161.2" y="267.2">62</text>
<text x="143.7" y="270.3">A/S</text>
</g>
</svg>
